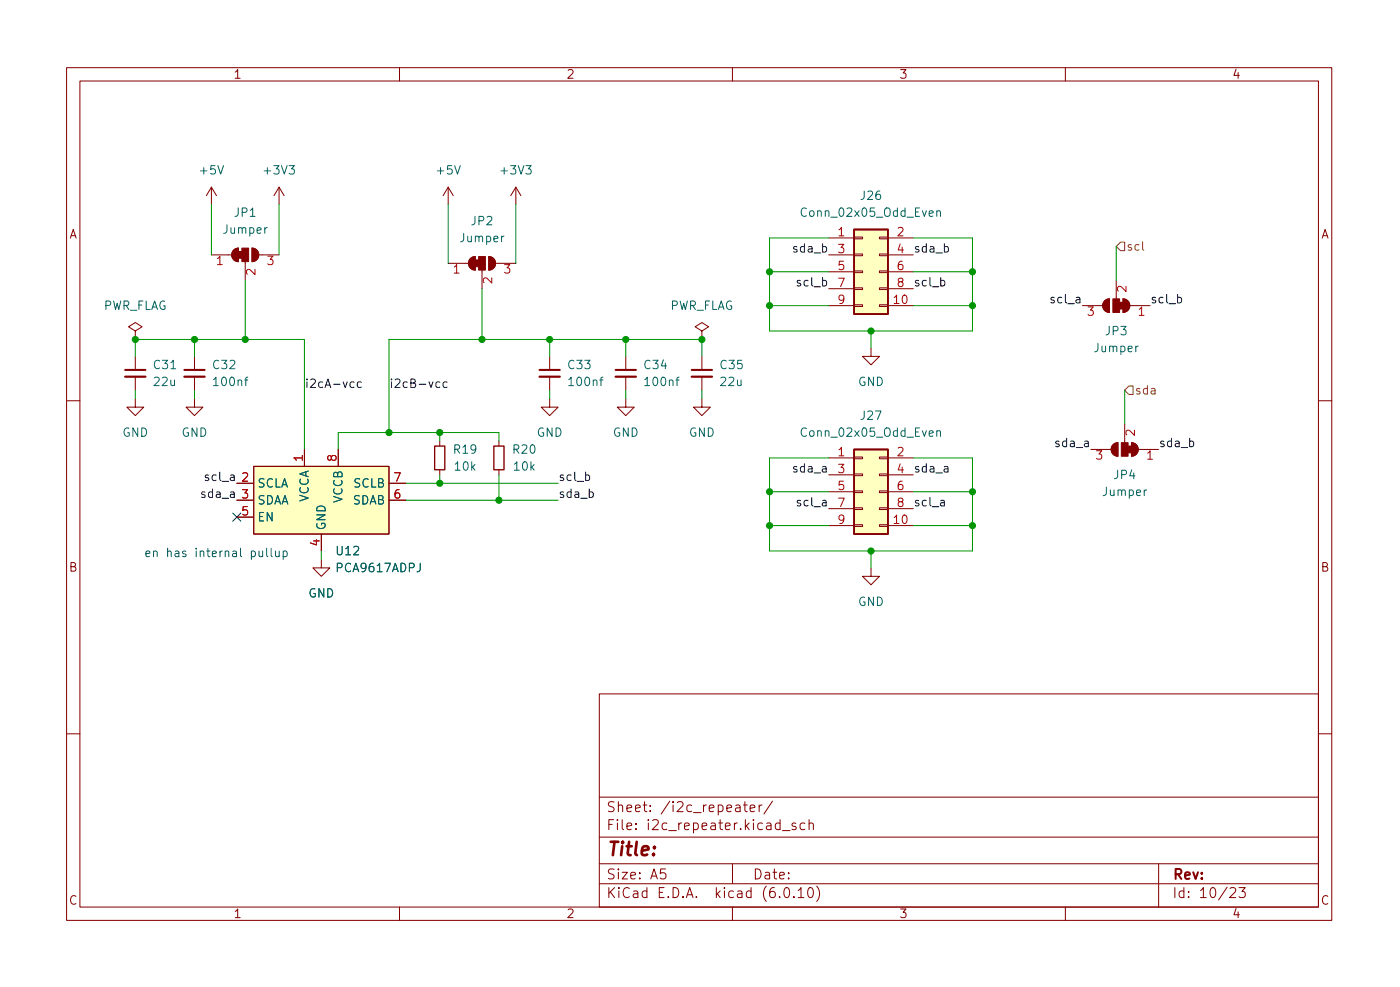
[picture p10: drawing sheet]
<svg xmlns="http://www.w3.org/2000/svg" width="210mm" height="148mm" viewBox="0 0 210 148" stroke-linecap="round" stroke-linejoin="round" font-family="sans-serif">
<g fill="none" stroke="#840000" stroke-width=".15">
<path d="M10 10.2h190v128h-190zM12 12.2h186v124h-186zM60 10.2v2M110 10.2v2M160 10.2v2M31.7 38.3h3.1M31.7 28.1l-.7 1.3M31.7 28.1v2.5M31.7 28.1l.8 1.3M35.1 37.5l.4-.2 .3-.1v2.1a1.02 1.02 0 0 1-.9-.7 1.02 1.02 0 0 1 .2-1.1zM36.8 39.3v2.8M37.8 37.2a1.02 1.02 0 0 1 1.1 1.1 1.02 1.02 0 0 1-1.1 1z"/>
<path d="M38.9 38.3h3M41.9 28.1l-.8 1.3M41.9 28.1v2.5M41.9 28.1l.8 1.3M67.3 28.1l-.8 1.3M67.3 28.1v2.5M67.3 28.1l.8 1.3M67.3 39.5h3.1M70.7 38.8l.3-.2 .4-.1v2a1.02 1.02 0 0 1-1-.6 1.02 1.02 0 0 1 .3-1.1zM73.4 38.5a1.02 1.02 0 0 1 1 1 1.02 1.02 0 0 1-1 1zM74.4 39.5h3.1M77.5 28.1l-.8 1.3"/>
<path d="M77.5 28.1v2.5M77.5 28.1l.7 1.3M124.5 38.3h3.8M124.5 35.7h3.8M128.3 38.1h1.2v.3h-1.2zM128.3 35.6h1.2v.2h-1.2zM132.1 38.1h1.2v.3h-1.2zM132.1 35.6h1.2v.2h-1.2zM133.3 38.3h3.9M133.3 35.7h3.9M20.3 59.9v1.2h1.3l-1.3 1.3-1.3-1.3h1.3M20.3 49.7l1-.6-1-.7-1 .7 1 .6v1.3"/>
<path d="M20.3 51h.1M20.3 53.5v2M20.3 56.5v2.1M29.2 59.9v1.2h1.3l-1.3 1.3-1.3-1.3h1.3M29.2 53.5v2M29.2 56.5v2.1M72.4 40.5v2.8M82.5 59.9v1.2h1.3l-1.3 1.3-1.2-1.3h1.2M82.5 53.5v2M82.5 56.5v2.1M94 59.9v1.2h1.2l-1.2 1.3-1.3-1.3h1.3M94 53.5v2"/>
<path d="M94 56.5v2.1M105.4 49.7l1-.6-1-.7-1 .7 1 .6v1.3M105.4 51h.1M105.4 59.9v1.2h1.3l-1.3 1.3-1.3-1.3h1.3M105.4 53.5v2M105.4 56.5v2.1M124.5 45.9h3.8M124.5 40.8h3.8M124.5 43.3h3.8M128.3 45.8h1.2v.2h-1.2zM128.3 43.2h1.2v.3h-1.2zM128.3 40.7h1.2v.2h-1.2z"/>
<path d="M130.8 52.2v1.3h1.3l-1.3 1.3-1.3-1.3h1.3M132.1 45.8h1.2v.2h-1.2zM132.1 43.2h1.2v.3h-1.2zM132.1 40.7h1.2v.2h-1.2zM133.3 45.9h3.9M133.3 40.8h3.9M133.3 43.3h3.9M162.6 45.9h3M165.9 45.2l.4-.3h.3v2a1.02 1.02 0 0 1-.9-.6 1.02 1.02 0 0 1 .2-1.1zM167.6 42.1v2.8M168.7 44.9a1.02 1.02 0 0 1 1 1 1.02 1.02 0 0 1-1 1zM169.7 45.9h3"/>
<path d="M10 60.2h2M35.6 72.6h2.5M35.6 75.1h2.5M35.6 77.6h2.5M38.1 70h20.3v10.2h-20.3zM45.7 67.5v2.5M50.8 67.5v2.5M58.4 72.6h2.6M58.4 75.1h2.6M66 66.2v.8M66 70.5v.8M74.9 66.2v.8"/>
<path d="M74.9 70.5v.8M124.5 68.7h3.8M124.5 78.9h3.8M124.5 71.3h3.8M124.5 73.8h3.8M124.5 76.4h3.8M128.3 78.8h1.2v.2h-1.2zM128.3 76.2h1.2v.3h-1.2zM128.3 73.7h1.2v.2h-1.2zM128.3 71.2h1.2v.2h-1.2zM128.3 68.6h1.2v.3h-1.2zM132.1 78.8h1.2v.2h-1.2z"/>
<path d="M132.1 76.2h1.2v.3h-1.2zM132.1 73.7h1.2v.2h-1.2zM132.1 71.2h1.2v.2h-1.2zM132.1 68.6h1.2v.3h-1.2zM133.3 68.7h3.9M133.3 78.9h3.9M133.3 71.3h3.9M133.3 73.8h3.9M133.3 76.4h3.9M163.8 67.5h3.1M167.2 66.8l.3-.2 .4-.1v2a1.02 1.02 0 0 1-.9-.6 1.02 1.02 0 0 1 .2-1.1zM168.9 63.7v2.8"/>
<path d="M169.9 66.5a1.02 1.02 0 0 1 1 1 1.02 1.02 0 0 1-1 1zM170.9 67.5h3.1M198 60.2h2M48.3 84v1.3h1.2l-1.2 1.2-1.3-1.2h1.3M48.3 80.2v2.5M130.8 85.3v1.2h1.3l-1.3 1.3-1.3-1.3h1.3M10 110.2h2M90 104.2h108v32h-108zM90 119.7h108M198 110.2h2M60 136.2v2M90 132.7h108"/>
<path d="M90 129.7h108M90 125.7h108M99.9 130.4h-.7v.8l.2-.2 .5 .1 .1 .2-.1 .5-.2 .1h-.3l-.2-.1M110 136.2v2M110 129.7v3M111.7 120.8h.5M111.9 120.3v1.3v.2h.3M112.7 121.3l.7-.1-.1-.3-.4-.1-.2 .3v.7h.6M114 120.8v1M114.4 120.8l-.2 .1-.2 .2M116 120.3l-1.3 1.9M117.5 124.7h1.2"/>
<path d="M117.9 133.3l.3-.1a.94 .94 0 0 1 0 1.5h-.1a1 1 0 0 1-.2-1.4zM119.2 134.6v.1M119.5 123.6l-.3-.1-.3 .3 .1 .2 .5 .1v.4h-.6M119.9 133.7l.4-.5v1.5M119.9 134.7h.8M120.9 123.6l-.5-.1-.2 .3v.5l.1 .2h.6M121.5 133.3l.3-.1a.94 .94 0 0 1 0 1.5h-.1a1 1 0 0 1-.2-1.4zM121.5 123.7a.37 .37 0 0 1 .7 .1v.7M121.5 123v1.5M122.7 133a1.72 1.72 0 0 1 0 2.3M160 136.2v2M174 129.7v6.5"/>
<path d="M184.7 133.4l.2-.2 .5 .1a.41 .41 0 0 1 .1 .6l-.8 .8h.9M186.1 133.2h.9l-.5 .6a.41 .41 0 0 1 .5 .3v.4l-.1 .2h-.6l-.2-.1"/>
</g>
<path d="M18.8 56.5h3M27.7 56.5h3M81 56.5h3.1M92.5 56.5h3M103.9 56.5h3" fill="none" stroke="#840000" stroke-width=".33"/>
<path d="M18.8 55.5h3M27.7 55.5h3M81 55.5h3.1M92.5 55.5h3M103.9 55.5h3" fill="none" stroke="#840000" stroke-width=".3"/>
<g fill="#ffffc2" stroke="#ffffc2" stroke-width=".15">
<path d="M38.1 70h20.3v10.2h-20.3z"/>
<path d="M128.3 67.5h5v12.7h-5z"/>
<path d="M128.3 34.5h5v12.7h-5z"/>
</g>
<g fill="#840000" stroke="#840000" stroke-width=".15">
<path d="M35.8 37.8h.5v1h-.5z"/>
<path d="M35.1 37.5l.4-.2 .3-.1v2.1a1.02 1.02 0 0 1-.9-.7 1.02 1.02 0 0 1 .2-1.1z"/>
<path d="M36.3 37.2h1v2.1h-1z"/>
<path d="M37.8 37.2a1.02 1.02 0 0 1 1.1 1.1 1.02 1.02 0 0 1-1.1 1z"/>
<path d="M71.4 39h.5v1h-.5z"/>
<path d="M70.7 38.8l.3-.2 .4-.1v2a1.02 1.02 0 0 1-1-.6 1.02 1.02 0 0 1 .3-1.1z"/>
<path d="M71.9 38.5h1v2h-1z"/>
<path d="M73.4 38.5a1.02 1.02 0 0 1 1 1 1.02 1.02 0 0 1-1 1z"/>
<path d="M169.4 67h.5v1h-.5z"/>
<path d="M169.9 66.5a1.02 1.02 0 0 1 1 1 1.02 1.02 0 0 1-1 1z"/>
<path d="M168.4 66.5h1v2h-1z"/>
<path d="M167.2 66.8l.3-.2 .4-.1v2a1.02 1.02 0 0 1-.9-.6 1.02 1.02 0 0 1 .2-1.1z"/>
<path d="M168.1 45.4h.6v1h-.6z"/>
<path d="M168.7 44.9a1.02 1.02 0 0 1 1 1 1.02 1.02 0 0 1-1 1z"/>
<path d="M167.1 44.9h1v2h-1z"/>
<path d="M165.9 45.2l.4-.3h.3v2a1.02 1.02 0 0 1-.9-.6 1.02 1.02 0 0 1 .2-1.1z"/>
</g>
<path d="M65.3 67h1.5v3.5h-1.5zM74.2 67h1.5v3.5h-1.5z" fill="none" stroke="#840000" stroke-width=".2"/>
<path d="M128.3 34.5h5v12.7h-5zM128.3 67.5h5v12.7h-5z" fill="none" stroke="#840000" stroke-width=".25"/>
<path d="M140.7 31.8l.2-.2 .3 .1v.8M140.7 31.6v.9M140.7 64.8l.2-.1h.3v.8M140.7 64.7v.8" fill="none" stroke="#006464" stroke-width=".15"/>
<path d="M168.3 36.4h.6v1.2h-.6l-.7-.6zM171.6 36.3v1.1l.2 .2M169.5 57.9h.7v1.3h-.7l-.6-.6z" fill="none" stroke="#725600" stroke-width=".15"/>
<path d="M53.2 57.4l-.4-.1-.2 .3v.3l.1 .2h.5M54.3 57.4l-.4-.1-.2 .3v.3l.1 .2h.5M66.1 57.4l-.4-.1-.2 .3v.3l.1 .2h.5M67.1 57.4l-.3-.1-.3 .3v.3l.2 .2h.4M141.3 42.1h.4l.2 .2v.4l-.1 .2h-.5M176.8 44.7l.4-.1 .3 .3v.3l-.2 .2h-.5M87.9 71.4l.4-.1 .3 .2v.4l-.2 .2h-.5" fill="none" stroke="#0f0f0f" stroke-width=".15"/>
<path d="M38.9 82.7l.1 .8 .3 .1 .1-.1M39.4 82.7v.9M40.1 82.3v1.1l.1 .2M40.7 82.3v1.1l.2 .2M41.4 82.7v.8l.3 .1 .2-.1M41.9 82.7v.9M42.5 82.8l.4-.1 .2 .3v.3l-.1 .2h-.5M42.5 82.7v1.3" fill="none" stroke="#0000c2" stroke-width=".15"/>
<g fill="none" stroke="#009600" stroke-width=".15">
<path d="M31.7 30.6v7.7M41.9 30.6v7.7M67.3 30.6v8.9M77.5 30.6v8.9M124.5 35.7h-8.9v14h30.4v-14h-8.8M167.6 37v5.1M20.3 53.5v-2.5h25.4v16.5M20.3 58.6v1.3M29.2 51v2.5M29.2 58.6v1.3M36.8 42.1v8.9M72.4 43.3v7.7"/>
<path d="M82.5 51v2.5M82.5 58.6v1.3M94 51v2.5M94 58.6v1.3M105.4 53.5v-2.5h-47v13.9M105.4 58.6v1.3M115.6 45.9h8.9M115.6 40.8h8.9M130.8 49.7v2.5M137.2 45.9h8.8M137.2 40.8h8.8M168.9 58.6v5.1"/>
<path d="M61 72.6h22.8M61 75.1h22.8M66 64.9v1.3M66 71.3v1.3M74.9 66.2v-1.3h-24.1v2.6M74.9 71.3v3.8M115.6 78.9h8.9M115.6 73.8h8.9M124.5 68.7h-8.9v14h30.4v-14h-8.8M137.2 78.9h8.8M137.2 73.8h8.8M48.3 82.7v1.3"/>
<path d="M130.8 82.7v2.6"/>
</g>
<path d="M35 77l1.2 1.2M36.2 77l-1.2 1.2" fill="none" stroke="#000084" stroke-width=".15"/>
<g fill="#009600" stroke="#009600" stroke-width=".15">
<circle cx="105.4" cy="51" r=".46"/>
<circle cx="115.6" cy="45.9" r=".46"/>
<circle cx="115.6" cy="78.9" r=".46"/>
<circle cx="115.6" cy="73.8" r=".46"/>
<circle cx="115.6" cy="40.8" r=".46"/>
<circle cx="94" cy="51" r=".46"/>
<circle cx="20.3" cy="51" r=".46"/>
<circle cx="29.2" cy="51" r=".46"/>
<circle cx="36.8" cy="51" r=".46"/>
<circle cx="58.4" cy="64.9" r=".46"/>
<circle cx="82.5" cy="51" r=".46"/>
<circle cx="66" cy="64.9" r=".46"/>
<circle cx="74.9" cy="75.1" r=".46"/>
<circle cx="72.4" cy="51" r=".46"/>
<circle cx="66" cy="72.6" r=".46"/>
<circle cx="130.8" cy="49.7" r=".46"/>
<circle cx="146" cy="73.8" r=".46"/>
<circle cx="130.8" cy="82.7" r=".46"/>
<circle cx="146" cy="78.9" r=".46"/>
<circle cx="146" cy="45.9" r=".46"/>
<circle cx="146" cy="40.8" r=".46"/>
</g>
<text font-size="2.8" fill="#840000" x="91" y="128.5">Title:</text>
<g font-size="2.1" fill="#840000">
<text x="91" y="124.6">File: i2c_repeater.kicad_sch</text>
<text x="91" y="121.9">Sheet: /i2c_repeater/</text>
<text x="91" y="134.8">KiCad E.D.A. kicad (6.0.10)</text>
<text x="91" y="132">Size: A5</text>
<text x="113" y="132">Date:</text>
<text x="176" y="132">Rev:</text>
<text x="176" y="134.8">Id: 10/23</text>
</g>
<g font-size="1.8" fill="#840000">
<text x="35" y="11.8">1</text>
<text x="85" y="11.8">2</text>
<text x="135" y="11.8">3</text>
<text x="185" y="11.8">4</text>
<text x="10.3" y="35.8">A</text>
<text x="198.4" y="35.8">A</text>
<text x="10.3" y="85.8">B</text>
<text x="198.4" y="85.8">B</text>
<text x="10.3" y="135.8">C</text>
<text x="35" y="137.8">1</text>
<text x="85" y="137.8">2</text>
<text x="135" y="137.8">3</text>
<text x="185" y="137.8">4</text>
<text x="198.4" y="135.8">C</text>
</g>
<g font-size="1.8" fill="#006464">
<text x="30.2" y="26.2">+5V</text>
<text x="39.8" y="26.2">+3V3</text>
<text x="65.7" y="26.2">+5V</text>
<text x="75.4" y="26.2">+3V3</text>
<text x="33.6" y="35.1">Jumper</text>
<text x="35.3" y="32.5">JP1</text>
<text x="70.8" y="33.8">JP2</text>
<text x="120.7" y="32.5">Conn_02x05_Odd_Even</text>
<text x="129.3" y="30">J26</text>
<text x="69.2" y="36.4">Jumper</text>
<text x="15.4" y="46.5">PWR_FLAG</text>
<text x="100.4" y="46.5">PWR_FLAG</text>
<text x="164.4" y="52.9">Jumper</text>
<text x="166.1" y="50.3">JP3</text>
<text x="23.2" y="55.4">C31</text>
<text x="23.2" y="58">22u</text>
<text x="32.1" y="55.4">C32</text>
<text x="32.3" y="58">100nf</text>
<text x="85.4" y="55.4">C33</text>
<text x="85.6" y="58">100nf</text>
<text x="96.8" y="55.4">C34</text>
<text x="97" y="58">100nf</text>
<text x="108.3" y="55.4">C35</text>
<text x="108.3" y="58">22u</text>
<text x="128.8" y="57.9">GND</text>
<text x="18.4" y="65.6">GND</text>
<text x="27.2" y="65.6">GND</text>
<text x="80.6" y="65.6">GND</text>
<text x="92" y="65.6">GND</text>
<text x="103.4" y="65.6">GND</text>
<text x="120.7" y="65.6">Conn_02x05_Odd_Even</text>
<text x="129.3" y="63">J27</text>
<text x="68.2" y="68.1">R19</text>
<text x="68.4" y="70.6">10k</text>
<text x="77.1" y="68.1">R20</text>
<text x="77.3" y="70.6">10k</text>
<text x="167.3" y="71.9">JP4</text>
<text x="38.6" y="73.2">SCLA</text>
<text x="38.6" y="75.7">SDAA</text>
<text x="46.4" y="75.5" transform="rotate(-90 46.4 75.5)">VCCA</text>
<text x="51.4" y="75.5" transform="rotate(-90 51.4 75.5)">VCCB</text>
<text x="52.9" y="75.7">SDAB</text>
<text x="53.1" y="73.2">SCLB</text>
<text x="165.7" y="74.5">Jumper</text>
<text x="38.6" y="78.3">EN</text>
<text x="48.9" y="79.7" transform="rotate(-90 48.9 79.7)">GND</text>
<text x="50.6" y="83.3">U12</text>
<text x="46.3" y="89.7">GND</text>
<text x="50.7" y="85.9">PCA9617ADPJ</text>
<text x="128.8" y="91">GND</text>
</g>
<g font-size="1.8" fill="#a90000">
<text x="125.9" y="35.5">1</text>
<text x="134.8" y="35.5">2</text>
<text x="32.5" y="39.8">1</text>
<text x="38.4" y="41.3" transform="rotate(-90 38.4 41.3)">2</text>
<text x="40.1" y="39.8">3</text>
<text x="68.1" y="41.1">1</text>
<text x="75.7" y="41.1">3</text>
<text x="125.9" y="38">3</text>
<text x="125.9" y="40.5">5</text>
<text x="134.8" y="38">4</text>
<text x="134.8" y="40.5">6</text>
<text x="73.9" y="42.6" transform="rotate(-90 73.9 42.6)">2</text>
<text x="125.9" y="43.1">7</text>
<text x="125.9" y="45.6">9</text>
<text x="134.3" y="45.6">10</text>
<text x="134.8" y="43.1">8</text>
<text x="163.3" y="47.4">3</text>
<text x="169.2" y="43.8" transform="rotate(-90 169.2 43.8)">2</text>
<text x="171" y="47.4">1</text>
<text x="170.4" y="65.4" transform="rotate(-90 170.4 65.4)">2</text>
<text x="45.5" y="69.2" transform="rotate(-90 45.5 69.2)">1</text>
<text x="50.5" y="69.2" transform="rotate(-90 50.5 69.2)">8</text>
<text x="125.9" y="68.5">1</text>
<text x="125.9" y="71">3</text>
<text x="134.8" y="68.5">2</text>
<text x="134.8" y="71">4</text>
<text x="164.6" y="69">3</text>
<text x="172.2" y="69">1</text>
<text x="36.3" y="77.4">5</text>
<text x="36.3" y="72.3">2</text>
<text x="36.3" y="74.8">3</text>
<text x="59.2" y="74.8">6</text>
<text x="59.2" y="72.3">7</text>
<text x="125.9" y="73.6">5</text>
<text x="125.9" y="76.1">7</text>
<text x="134.8" y="73.6">6</text>
<text x="134.8" y="76.1">8</text>
<text x="48" y="81.9" transform="rotate(-90 48 81.9)">4</text>
<text x="125.9" y="78.6">9</text>
<text x="134.3" y="78.6">10</text>
</g>
<g font-size="1.8" fill="#0f0f0f">
<text x="119.3" y="37.9">sda_b</text>
<text x="137.2" y="37.9">sda_b</text>
<text x="119.9" y="43">scl_b</text>
<text x="137.2" y="43">scl_b</text>
<text x="158.1" y="45.5">scl_a</text>
<text x="172.7" y="45.5">scl_b</text>
<text x="45.7" y="58.2">i2cA-vcc</text>
<text x="58.4" y="58.2">i2cB-vcc</text>
<text x="119.4" y="70.9">sda_a</text>
<text x="137.2" y="70.9">sda_a</text>
<text x="158.8" y="67.1">sda_a</text>
<text x="174" y="67.1">sda_b</text>
<text x="30.5" y="74.7">sda_a 3</text>
<text x="31.1" y="72.2">scl_a 2</text>
<text x="83.8" y="72.2">scl_b</text>
<text x="83.8" y="74.7">sda_b</text>
<text x="120" y="76">scl_a</text>
<text x="137.2" y="76">scl_a</text>
</g>
<g font-size="1.8" fill="#725600">
<text x="169.1" y="37.6">scl</text>
<text x="170.4" y="59.2">sda</text>
</g>
<text font-size="1.8" fill="#0000c2" x="21.6" y="83.6">en has internal pullup</text>
</svg>
